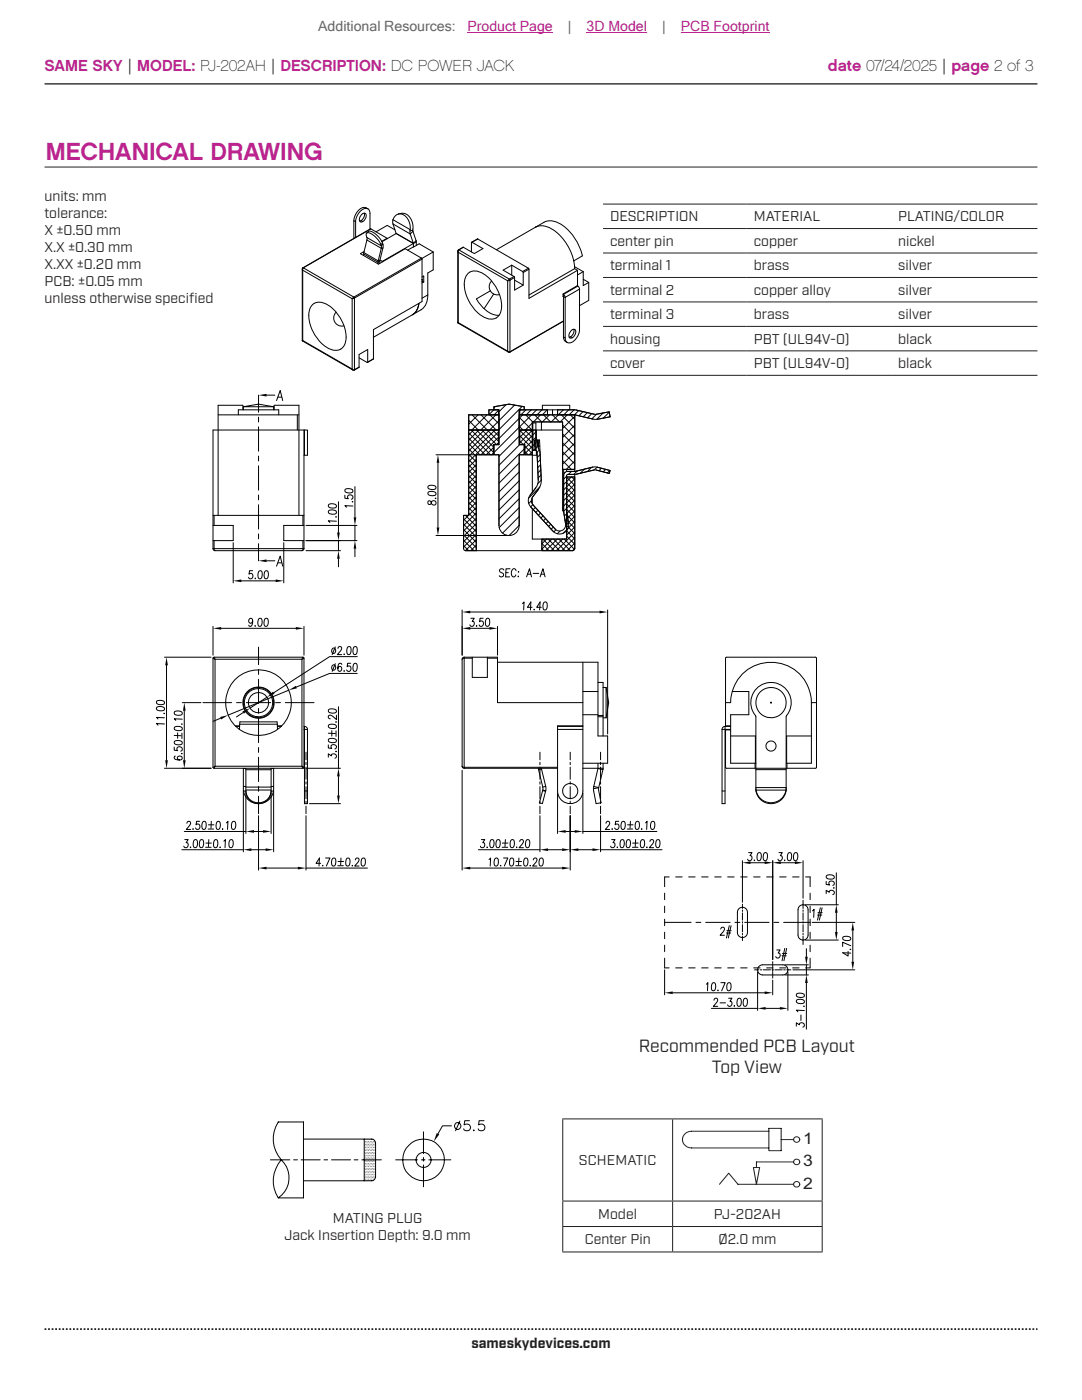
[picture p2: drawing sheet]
<svg xmlns="http://www.w3.org/2000/svg" width="216mm" height="279mm" viewBox="0 0 216 279" stroke-linecap="round" stroke-linejoin="round" font-family="sans-serif">
<path d="M8.9 16.7h198.1" fill="none" stroke="#231f20" stroke-width=".26"/>
<path d="M8.9 265.3h198.1" fill="none" stroke="#231f20" stroke-width=".35" stroke-dasharray=".4 .4 .4 .4 .4 .4" stroke-dashoffset=".7" stroke-linecap="butt"/>
<g fill="none" stroke="#000" stroke-width=".2">
<path d="M60.3 53.7v14.2M60.3 53.7l.1 .2M60.4 53.9l9.9 5.7M60.4 53.9v14.1M60.4 53.5h.1M60.4 53.5l-.1 .2M60.5 53.5l-.1 .4M60.5 53.5l10.1 5.8M60.5 53.5h.1M70.3 59.6v14.1M70.6 44.1l.4 .2M70.6 59.3l.1 .2"/>
<path d="M70.6 44.1v3.5M70.6 59.3l-.3 .3M70.7 59.5v14.3M70.7 59.5l-.4 .1M71 44.3v3.1M72.1 44l.3 .2M72.1 44l-.3 .1M72.1 42.9l.3-.3h.4a1.08 1.08 0 0 1 .1 1.1 1.08 1.08 0 0 1-1 .5 1.11 1.11 0 0 1 .2-1.3zM72.6 50.7v.3M72.6 50.7l2.8 1.6M72.6 50.4l2.9 1.7M72.6 50.4v.3"/>
<path d="M72.7 50.2l-.8 .4 3.6 2.1 5.3-3.1 3.3 1.9M72.7 42.5v.2a1.46 1.46 0 0 1-.6 1.3M73.2 46.5l.2-.1a3.7 3.7 0 0 1 2.6 2.4M73.2 46.5l-.1 .3 .1 .6M73.2 46.5l.3-.3a2.97 2.97 0 0 1 2.6 1.9l.2 .4M73.2 47.9l2.9 1.7 .3-.1M73.2 47.9l-.6 2.5M73.2 47.4l2.9 1.7M73.2 47.4v.5M73.4 41.7a1.87 1.87 0 0 0-2.2 1.4l-.2 1.2M73.4 41.7a1.23 1.23 0 0 0-1.8 .2 3.3 3.3 0 0 0-1 2.2M73.4 41.7l.3 .3 .1 .5v3.2"/>
<path d="M74 45.7l-13.5 7.8M74 45.7l3.2 1.9M74 45.7l-13.6 7.8M75.4 52.3v.4M75.5 52.1l-.1 .2M75.8 52.1l-.4 .2M75.8 52.1v.5M75.8 52l-.3 .1M75.8 52v.1M75.8 51.9l.5 .3M76 48.8l.1 .3M76.1 49.1v.3l-.6 2.7"/>
<path d="M76.3 52.2v.1M76.3 48.5l.1 .2M76.3 48.5l-.3 .3M76.4 48.7l-.3 .4M76.4 49.5l-.6 2.5M76.4 48.7v.8M77.2 47.6l-1 .6M77.2 47.6v.1M78.4 44.7l.6 1.9M78.4 43.8v.9M78.4 43.8l3.4 2M78.4 44.7l3.5 2"/>
<path d="M78.8 45.9l-1.5-.9-2.3 1.3M79 46.6l3.5 2-.6-1.9M79 46.6l-2.8 1.6M79 46.6h.1M79 46.6l3.5 2M79.5 42.7a2 2 0 0 1 2.8 1.7l.1 1.5M79.5 42.7a1.66 1.66 0 0 0-1.1 1.1M79.5 42.7a2.49 2.49 0 0 1 2.3 3.1M81.8 46.1l.1 .6M81.8 45.8v.3M82.4 45.9v.3M82.4 45.9l-.6 .2"/>
<path d="M82.4 46.2l.6 1.8M82.4 46.2l-.5 .5M82.5 49.3l1.1-.6 2.8 1.6M82.5 49.3l-1.2 .6M82.5 48.6v.7M83 48l.1 .3M83 48l-.5 .6M83.1 48.3l-6.8 3.9M83.1 48.3v.7M84.1 51.5l-13.5 7.8M84.1 51.5l.1 .2M84.2 55.3l.4-.2v1.2"/>
<path d="M84.2 55.7l.1 .1M84.2 51.7l-13.5 7.8M84.2 51.7v8.5l-9.7 5.6v5.8M84.3 55.8l-.1 .4M84.3 56.1l.3 .2M84.3 55.8h-.1M84.6 56.3l-.4 .2M85.4 58.9a3.3 3.3 0 0 1-1.4 2.9l-9.5 5.5M85.4 58.9l-1.2 .6M86.4 50.3v3.6l-1 .6v4.4M86.4 50.3l-2.2 1.3M91.3 50.1v14.2"/>
<path d="M91.3 50.1l.1 .2M91.4 50.3l9.9 5.7M91.4 50.3v14.1M91.5 49.9h.1M91.5 49.9l-.2 .2M91.6 49.9l10 5.8M91.6 49.9l-.2 .4M92.5 49.4l-.9 .5M92.5 49.4l-1 .5M93.3 54.6a2.17 2.17 0 0 1 3-.1 7.4 7.4 0 0 1 3.6 7.8l-.4 .7a2.15 2.15 0 0 1-3 .3 7.8 7.8 0 0 1-3.8-7.5zM94.1 48.4h.1M94.1 48.4v1.9"/>
<path d="M94.2 48.4l2.2 1.2-1.8 1-2.1-1.2M95.3 47.7l10.1 5.8M95.3 47.7l-1.1 .7M95.3 47.7l-1.2 .7M97.8 58l-2.7 1.6a5.7 5.7 0 0 0 4.5 3.3M98.1 56.1a1.62 1.62 0 0 0-.3 1.9 1.62 1.62 0 0 0 1.9 .8M98.5 58.7l-1.9 2.9M99.1 49.8l9.4-5.4a4 4 0 0 1 4.5 1.2 10.8 10.8 0 0 1 3.2 5.5l-1.7 .9M101.3 56v14.1M101.6 55.7l.2 .2M101.6 55.7l-.3 .3M101.8 55.9v14.3"/>
<path d="M101.8 55.9l-.5 .1M102.1 52.9l-1.7 1 2.2 1.3M102.1 52.9v2M102.1 52.9l2.2 1.3M102.6 55.2l-1 .5M102.6 55.2l.1 .2M102.7 55.4l-.9 .5M102.7 55.9l1.7 1M104.3 54.2l.1 .2M104.4 54.4v2.5l-1.7 1v-2.5M105.4 53.5l.2 .2M105.4 53.5l-1.1 .7"/>
<path d="M105.5 53.7v5.8l9.7-5.5M105.6 53.7l-1.2 .7M107 45.2l-.2 .2a4.3 4.3 0 0 1 4.5 1.2 10.2 10.2 0 0 1 3.4 7M112.4 59.1l.4 .3M112.4 58.7v.1M112.4 58.8l.4 .6M112.4 58.8v8.4M112.8 59.4v8M114.6 53.2l1.8 1M114.7 53.6l.5 .4M114.7 53.6l-9.2 5.3M115.2 57l.1 .1"/>
<path d="M115.2 54v3l-2.8 1.7v.5M115.3 57.1l.3 .6M115.3 57.1l-2.9 1.7M115.6 57.7v8.1a2.96 2.96 0 0 1-1.9 2.6h-.5M115.6 57.7l-2.8 1.7M116.4 54.2v2.8l1.1-.6M116.4 55.7l1.1 .7M116.4 54.2l-1.2 .7M117.5 56.4v3.5l-1.9 1.1M51.6 78.9v3.4M53.2 78.9h1.6M55.2 79.9l.7-2 .5 2"/>
<path d="M55.5 79.3h.7M60.3 67.9l.1 .2M60.3 67.9l.1 .1M60.4 68.1l10 5.7M60.4 68l9.9 5.7M60.4 68v.1M62.4 60.8a2.16 2.16 0 0 1 2.8-.1 7.5 7.5 0 0 1 3.7 7.8l-.4 .8a2.17 2.17 0 0 1-3 .2 7.5 7.5 0 0 1-3.7-7.8zM67.1 62.3a1.63 1.63 0 0 0-.3 2 1.63 1.63 0 0 0 1.8 .7M70.3 73.7l.4 .1M70.3 73.7l.1 .1M70.4 73.8l.3 .1M70.7 73.8v.1"/>
<path d="M71.6 71.4l1.7 .9M71.6 73.3l-.9 .6M71.6 73.3l-.9 .5M73.4 72.3v-2.5l-1.8 .9v2.6M73.4 72.3h-.1M74.5 71.6l-1.2 .7M74.5 71.6l-1.1 .7M83.6 60.5a2.95 2.95 0 0 1-1.3 2.3h.1a3 3 0 0 0 1.2-2.3zM91.3 64.3l.1 .2M91.3 64.3l.1 .1M91.4 64.5l10 5.8M91.4 64.4l9.9 5.7"/>
<path d="M91.4 64.4v.1M101.3 70.1l.5 .1M101.3 70.1l.1 .2M101.4 70.3h.3M101.8 70.2l-.1 .1M112.4 64.1l-10.6 6.1M112.4 64.1l-10.7 6.2M112.4 67.2l.2 .8 .6 .4M112.4 67.2l.4 .2M112.8 67.4l.1 .6 .3 .4M113.9 67.2l.3 .2M113.9 67.2l-.3 .1"/>
<path d="M114.1 65.9a.47 .47 0 0 1 .6-.1 .47 .47 0 0 1 .2 .6 .94 .94 0 0 1-1.3 1l-.1-.3a1.42 1.42 0 0 1 .6-1.2zM114.5 65.7a1.42 1.42 0 0 1-.6 1.5M43.5 82.8h16.2M47.6 82.8v-1h8v1M48.5 81.8v-.9h-5v22M48.6 81.2l2.9-.5 3.1 .5zM48.6 81.2v.6M51.6 83.2v1M51.6 85.2v4.8M51.6 91v1M51.6 93v4.8M51.6 98.8v1"/>
<path d="M54.6 81.2v.6M54.7 81.8v-.9h5v22M59.3 82.8v3M60.7 90.9h.7v-5.1h-18.9v23.7M60.7 85.8v23.7M60.8 85.8v5.1M68.8 98.8v.6l.7 .1a.48 .48 0 0 1 .1-.7 .48 .48 0 0 1 .7 .2 .48 .48 0 0 1-.2 .6M68.9 97.7l.6-.2a.74 .74 0 0 1 .9 .5 1.03 1.03 0 0 1-1.6 0zM70.8 97.1v6.1M85.5 100a.45 .45 0 0 0 .1 .7l.3-.1 .2-.5a.46 .46 0 0 1 .9 0 .46 .46 0 0 1-.6 .7l-.3-.2-.2-.6zM85.5 98.2l.6-.1a.74 .74 0 0 1 .9 .5 1.05 1.05 0 0 1-1.6-.1zM85.5 97l.6-.2a.74 .74 0 0 1 .9 .6 1.07 1.07 0 0 1-1.6-.1z"/>
<path d="M86.8 99.5h.2zM87 90.8h7.6M87.4 92.4v12.9M93.5 87.5l3.3 3.3M93.5 99.2l1.5 1.5M93.5 98.1l1.5 1.5M93.5 97.1l1.5 1.5M93.5 96l1.5 1.5M93.5 94.9l1.5 1.5M93.5 93.9l1.5 1.5M93.5 92.8l1.5 1.5M93.5 91.7l1.5 1.5"/>
<path d="M93.5 90.7l1.5 1.5M93.5 89.6l1.5 1.5M93.5 85.8h6.1M93.5 83.9l1.9 1.9M93.5 88.5l2.2 2.3M93.5 85.7l.2 .1M93.5 82.8h6.1v3h-6.1zM93.5 86.4l4.4 4.4M93.6 82.8l-.1 .1M94 85.8l4.5 4.5M94.2 82.8l5.3 5.3M94.5 85.8l-1 1"/>
<path d="M95 91.7l-1.5 1.5M95 92.8l-1.5 1.5M95 93.8l-1.5 1.5M95 94.9l-1.5 1.5M95 98.1l-1.5 1.5M95 99.2l-1.5 1.5M95 96l-1.5 1.5M95 97l-1.5 1.5M95.1 85.8l3.4 3.4M95.4 82.8l-1.9 1.9M95.6 85.8l-2.1 2.1M96 82.8l3 3"/>
<path d="M96.2 85.8l2.9 2.9 .4-.4M96.6 85.8l-3.1 3.1M97.2 82.8l-3.1 3M97.6 81.8h1.9v1h-1.9zM97.6 82.8v-1h2v6.9h-1.1v2.1M97.8 82.8l1.8 1.8M98.3 85.8l1.2 1.2M98.5 89.3l-1.5 1.5M98.5 90.4l-.4 .4M98.5 81.8l-.9 1M98.6 90.5l.2 .3h.8v14.1M98.6 81.8v-.6l2.9-.5 3.1 .5v.6"/>
<path d="M98.6 88.7v1.8M98.6 90.5v-1.8h1v-6.9h-1v-.6l2.9-.5 3.1 .5v.6h-1v6.9h1v1.8M98.8 85.8l-5.3 5.3M98.8 81.1l-.2 .3M98.9 82.8l-3 3M99.4 85.8l.1 .1M99.5 81.8v1M99.5 87.3l-3.5 3.5M99.5 86.2l-6 5.9M99.5 81.9l-.9 .9M99.5 82.8h.1M99.6 82.8h-6.1v20.1h-1v6.6"/>
<path d="M101 80.8l-1.4 1.4M102.7 80.9l-9.2 9.1M103.6 82.8h11.1v10.9h-2.4v-9.5h-6.1v1.6h-2.6zM103.6 85.8h8.7M103.6 83.3l2.5 2.5M103.6 82.8h11.1l3.6 .8M103.6 85.1l.8 .7M103.6 96l-4 4M103.6 87.1l-4 4M103.6 92.4l-4 4M103.6 94.2l-4 4M103.6 97.7l-4 4.1"/>
<path d="M103.6 99.5l-4 4.1M103.7 85.8v2.9l-4.1 4.2M103.7 81.8v1M103.7 85.8h2.5v5h-1.5v-2.1h-1zM103.7 86.9l2.5 2.6M103.7 85.9l2.5 2.5M103.7 81.8h5.5v1h-5.5zM103.9 81.8l-.2 .2M104.1 85.8l-.4 .4M104.2 81.1l-4.7 4.7v2.9M104.3 82.8l-4.7 4.7M104.6 88.7v1.8"/>
<path d="M104.6 90.5l-.2 .3h-.8v14.1M104.6 89.6l-5 5M104.7 89l1.5 1.5M104.7 85.8l1.5 1.5M104.7 90.1l.7 .7M104.9 82.8l1.4 1.4M104.9 81.8l-1 1M105.2 85.8l-1.5 1.5M105.8 85.8l.4 .5M106 81.8l-1 1M106 100l-.5 .5M106.2 90.1l-.6 .7"/>
<path d="M106.2 85.9l-2.5 2.5M106.2 98.3v-14.1h6.1v17.7h.2M106.2 99.3v1.3M106.2 90.8h-2.6v14.1M106.2 86.9l-1.8 1.8-.7-.7M106.2 88l-1.5 1.5M106.2 89.1l-1.5 1.5M106.2 84.4l-1.4 1.4M106.3 85.8h.6v4.1h-.6zM106.3 84.4h.6v5.5h-.6zM106.7 82.8l1.4 1.4M106.7 89.1v-1.3h1l.3 8-.1 .8a6 6 0 0 1-1.6 2.6l-.3 .5 .2 .8 4.6 5.1a1.21 1.21 0 0 0 1.4 .2 1.21 1.21 0 0 0 .7-1.2l-.4-2.4"/>
<path d="M106.7 89.1l.3 .9M106.9 86.2l-.6 .6M106.9 87.3l-.6 .6M107 90v.9h-.8M107 85.8v2M107 90l.2 .3 .2 5.9a4.8 4.8 0 0 1-1.6 2.6l-.2 .3a1.81 1.81 0 0 0 .3 2.1l4.4 4.8a1.82 1.82 0 0 0 2.1 .4 1.82 1.82 0 0 0 1.1-1.9M107.1 81.8l-8.5 8.5M107.3 88l-1 1M107.3 87.8v1.3M107.3 89.1l.2 .5M107.3 89.1v-1.3h-.6v1.3M107.4 87.8l.1 1.8"/>
<path d="M107.5 89.6l.3 .7M107.6 89.8l-.4 .5M107.7 89h-.4l-.8 .9M107.7 97.2l-2.2 2.2M107.8 90.7l-.6 .6M107.8 91.7l-.5 .6M107.9 82.8l-1.5 1.4M107.9 92.8l-.6 .5M107.9 93.8l-.6 .6M108 94.8l-.6 .6M108 95.8l-.7 .7M108 84.2v1.6"/>
<path d="M108.1 81.8l-1 1M108.2 81.8v-.9h5.5v.9M108.5 82.8l1.4 1.4M109.2 81.8l-1 1M109.2 81.8v1M109.6 82.8l-1.4 1.4M110.3 81.8l-.1 1 1.4 1.4M111.3 81.8v1M111.4 81.8l-.1 .1M112 82.8l2.7 2.7M112.3 91.9l1.7 1.8M112.3 93.7h2.4"/>
<path d="M112.3 90.2l2.4 2.4M112.3 88.4l2.4 2.4M112.3 86.6l2.4 2.4M112.3 84.8l2.4 2.4M112.4 81.8l-2.4 2.4M112.5 93.7v8.2M112.8 94.2l-.2 .2M113.1 95.2h1.6M113.1 95l-.6 .6M113.1 99.5l1.6 1.6M113.1 98.5l1.6 1.6M113.1 97.4l1.6 1.6"/>
<path d="M113.1 96.3l1.6 1.6M113.1 95.2l1.6 1.7M113.1 94.9v12.7h-6.9v-6.1M113.1 93.7v.4M113.1 94.9v7.1l.4 2.5M113.2 82.8l-1.4 1.4M113.5 81.8l-1 1M113.8 82.8l.9 .9M114 95.2l-1.5 1.5M114 94.1l-.6 .6M114.1 95.2l.6 .6M114.6 81.8l-1 1"/>
<path d="M114.7 84.9l-2.4 2.4M114.7 90.2l-2.4 2.4M114.7 83.1l-2.4 2.4M114.7 86.6l-2.4 2.5M114.7 88.4l-2.4 2.5M114.7 81.8h-11.1v6.9h1.1v2.1M114.7 92l-1.7 1.7M114.7 94.1h-1.6l-.4 .2-.2 .6M114.7 94.7h-1.4l-.2 .2M114.7 82.8v11.3M114.7 94.7v14.8M114.7 81.8l4.3 .9"/>
<path d="M114.7 95.6l-2.2 2.2M114.7 96.6l-2.2 2.2M114.7 97.7l-2.2 2.2M114.7 98.8l-2.2 2.2M114.7 99.8l-2.2 2.2M114.7 81.8h-3.4v1h3.4M114.7 82.8l3.6 .8M115.2 94l-.7 .7M115.5 81.9l-.9 .9M116.3 82.1l-.8 .9M116.6 93.6l-.8 .9M117.2 82.3l-.8 .9"/>
<path d="M118 93.3l-.8 .8M118.1 82.6l-.9 .8M118.3 83.6l.9 .1M119 82.7l-.9 .9M119 93.8h-.6l-3.7 .9M119 93.8l2.6 .7 .1-.6M119 82.7l2.6-.5 .1 1M119 82.7l2.6-.5 .1 1-2.5 .5M119.2 93.2l-.6 .6M119.2 93.2h-.9l-3.6 .9M119.2 93.2l2.5 .7M119.2 93.2l2.5 .7-.1 .6-2.6-.7"/>
<path d="M120 93.4l-.5 .5M120.3 82.4l-1.2 1.3M120.9 93.7l-.5 .5M121.6 82.3l-1.2 1.1M121.7 93.9l-.5 .5M121.7 83.1v.1M121.7 83.2l-2.5 .5M42.5 109.5l.1 .3 .3 .1M42.5 109.5h18.2M42.5 104.9h4v3h-4M42.5 102.9h18.2M42.7 107.9v1.7l.2 .3"/>
<path d="M42.7 102.9v2M42.9 109.9h17.3M46.5 108.3v8M48.2 115.9h6.8M50.4 113.9h-.6l-.1 .7a.48 .48 0 0 1 .7 .1 .48 .48 0 0 1-.1 .7 .48 .48 0 0 1-.7-.2M50.9 115.4v.1zM51.6 100.7v4.9M51.6 106.6v.9M51.6 108.5v3.4M51.7 114l.3-.1a1.07 1.07 0 0 1-.1 1.6h-.1a1.17 1.17 0 0 1-.1-1.5zM52.9 114l.3-.1a1.05 1.05 0 0 1-.1 1.6h-.1a1.17 1.17 0 0 1-.1-1.5zM53.2 111.9h1.6"/>
<path d="M55.2 113l.7-2 .5 2M55.5 112.3h.7M56.6 108.3v8M60.4 107.9v1.7l-.2 .3M60.4 102.9v2M60.7 104.9h-4.1v3h4.1M60.7 109.5l-.2 .3-.3 .1M61.1 109.9h6.8M61.1 107.9h10.1M61.1 104.9h10.1M65.6 101.9l.6-.1a.74 .74 0 0 1 .9 .5 1.07 1.07 0 0 1-1.6-.1zM65.6 100.7l.6-.2a.74 .74 0 0 1 .9 .6 1.08 1.08 0 0 1-1.6-.1z"/>
<path d="M67 103.1l.1 .1zM67.1 104l-1.6-.1 .3 .4M67.5 100.1v6.2M67.5 107.9v2M67.5 111.5v1.6M70.3 100.1h.1zM70.4 101l-1.6-.1 .3 .3M70.8 104.9v3M70.8 109.5v1.6M87 106.9h14.2M92.5 107.8l2.1 2.1M92.5 109.5l.1 .3 .3 .1"/>
<path d="M92.5 106.8l2.5 2.5M92.5 105.7l2.5 2.5M92.5 104.6l2.5 2.5M92.5 103.6l2.5 2.5M92.5 108.9l1 1M92.9 102.9l2.1 2.1M92.9 109.9h21.4M93.5 102.9l-1 .9M93.5 102.4l1.5 1.5M93.5 101.3l1.5 1.6M93.5 100.3l1.5 1.5M95 107.7l-2.1 2.2"/>
<path d="M95 102.4l-2.5 2.5M95 103.5l-2.5 2.5M95 104.5l-2.5 2.5M95 105.6l-2.5 2.5M95 106.7l-2.5 2.5M95 108.8l-1.1 1.1M95 109.9h.1M95 100.2l-1.5 1.6M95 101.3l-1.5 1.5M99.6 104.9a2.02 2.02 0 0 0 2 2 2.02 2.02 0 0 0 2-2M99.6 104.9v-14.1h-4.6v19.1v-19.1h3.5v-2.1h1v-2.9h-6v17.1h-1v6.6M100.5 113.8a.46 .46 0 0 0-.5-.3 .46 .46 0 0 0-.3 .4l.1 .2 .6 .3a.45 .45 0 0 1-.1 .7 .45 .45 0 0 1-.7-.2"/>
<path d="M100.9 114.3h.5M101.8 113.5h-.8l-.1 1.6h.8M103 113.9a.43 .43 0 0 0-.4-.4 .43 .43 0 0 0-.5 .4l-.1 .6a.47 .47 0 0 0 .4 .6 .47 .47 0 0 0 .5-.4M103.4 114.1h.1zM103.4 115v.1zM103.6 104.9l-2 2M103.6 103.1l-3.3 3.3M103.6 101.3l-4 4M105.1 115.1l.6-1.6 .4 1.6M105.3 114.6h.6M106.3 100.7l-.4 .5M106.4 114.4h1.1"/>
<path d="M106.8 101.3l-.4 .4M107.3 101.8l-.4 .5M107.8 115.1l.5-1.6 .5 1.6M107.9 102.4l-.5 .4M108 114.6h.6M108.1 109.5l.4 .4M108.1 107.6v2.3M108.3 107.6l2.3 2.3M108.4 103l-.5 .4M108.9 103.5l-.5 .4M109.1 107.6l-1 .9 1.5 1.4M109.4 104.1l-.4 .4"/>
<path d="M109.4 107.6l2.3 2.3M109.9 104.6l-.4 .5M110.1 107.6l-2 2M110.4 105.2l-.4 .4M110.4 107.6l2.4 2.3M110.9 105.7l-.4 .5M111.2 107.6l-2.3 2.3M111.5 107.6l2.3 2.3M111.8 106l-.6 .5M112.3 107.6l-2.3 2.3M112.5 101.9v.3M112.6 107.6l2.1 2.1"/>
<path d="M113.1 107l1.6 1.6M113.1 105.9l1.6 1.7M113.1 104.9l1.6 1.6M113.1 103.8l1.6 1.6M113.1 102.7l1.6 1.6M113.1 101.7l1.6 1.6M113.1 100.6l1.6 1.6M113.1 101.9l.4 2.6M113.1 102.5l-.5 .5M113.3 105.5l-.9 .9M113.4 104.3l-.5 .6M114.7 108.4l-1.5 1.5"/>
<path d="M114.7 109.5l-.5 .4M114.7 106.3l-3.7 3.6M114.7 107.3l-2.6 2.6M114.7 100.9l-1.6 1.6M114.7 102l-2 1.9M114.7 103l-1.6 1.7M114.7 104.1l-1.6 1.6M114.7 105.2l-1.6 1.6M114.7 109.5l-.1 .3-.3 .1M114.7 109.5v-14.3h-1.6v12.4h-5v2.3h6.2M31.3 139.9l.6-.1a.71 .71 0 0 1 .9 .5 1.06 1.06 0 0 1-1.6-.1zM32.8 131.2h9.3"/>
<path d="M33.2 132.8v18.9M42.5 125v5.8M42.5 131.4v21.7M42.7 131.2h17.7M42.7 131.2l-.2 .2M42.7 131.2l.2 .4-.4-.2M44.1 125.4h14.9M50.4 123.9l-.2 .4a.43 .43 0 0 1-.6-.5 .43 .43 0 0 1 .8-.2v.3a.84 .84 0 0 1-.5 1.1l-.3-.2M50.9 124.8v.2zM51.6 129.2v3.4M51.6 133.6v1M51.6 135.6v4.8"/>
<path d="M51.7 123.5l.3-.1a1.05 1.05 0 0 1-.1 1.6h-.1a1.17 1.17 0 0 1-.1-1.5zM52.9 123.5l.3-.1a1.05 1.05 0 0 1-.1 1.6h-.1a1.2 1.2 0 0 1-.1-1.5zM53.3 139.1l-3.4 2.2M57.6 137.7l-12.1 5M60.2 131.6h-17.3v21.3M60.2 131.6v21.3M60.4 131.2l.3 .2M60.4 131.2l-.2 .4M60.7 125v5.8M60.7 131.4v21.7M60.7 131.4l-.5 .2M66.4 129.4a.52 .52 0 0 1 .6 .4 .52 .52 0 0 1-.4 .6 .55 .55 0 0 1-.4-.4 .55 .55 0 0 1 .2-.6z"/>
<path d="M66.4 132.8a.33 .33 0 0 1 .5 .1l.1 .4a.45 .45 0 0 1-.5 .4 .6 .6 0 0 1-.1-.9zM66.9 129.1l-.6 1.5M66.9 132.5l-.6 1.5M67.4 129.4l.3-.4 .4 .1 .1 .2-.2 .6-.7 .7h.9M68.2 132.6l-.4-.2a.96 .96 0 0 0 0 1.6 .47 .47 0 0 0 .4-.6 .47 .47 0 0 0-.6-.3l-.2 .3M68.6 130.6h.1zM68.7 133.8v.2zM69.4 129.1l.3-.1a1.05 1.05 0 0 1-.1 1.6h-.1a1.17 1.17 0 0 1-.1-1.5zM70 132.4h-.6l-.1 .7 .4-.2a.59 .59 0 0 1 .3 .6 .59 .59 0 0 1-.4 .5l-.4-.3M70.6 129.1l.4-.1a.89 .89 0 0 1 .2 1.3l-.1 .3h-.3a1.17 1.17 0 0 1-.2-1.5zM70.6 132.5l.4-.1a1.05 1.05 0 0 1-.1 1.6h-.1a1.17 1.17 0 0 1-.2-1.5zM71.3 131h-5.5l-11.2 7.3"/>
<path d="M71.3 134.4h-5.5l-6.7 2.7M92.2 121.7v9.1M92.2 131.6v21.3M92.6 131.2l-.3 .1-.1 .3M92.6 131.2h6.7v9h17M92.6 131.2v22.1M93.8 125.4h3.9M93.8 122.1h25.8M93.9 123.4h.7l-.4 .6a.47 .47 0 0 1 .4 .7 .47 .47 0 0 1-.8 0M94.2 131.4h-1.6l-.4 .2M95 124.9h.2zM96.4 123.4h-.6l-.1 .7a.48 .48 0 0 1 .7 .1 .48 .48 0 0 1-.1 .6 .48 .48 0 0 1-.7-.1"/>
<path d="M97.1 123.5l.3-.1a1.08 1.08 0 0 1-.1 1.6h-.1a1.15 1.15 0 0 1-.1-1.5zM97.2 131.2v4h-3v-4M97.2 131.4h2.1M99.3 125v5.8M99.3 132.2h20v14.7h1.9v5.4h-4.9M104.2 120.4l.4-.3-.1 1.6M106.2 121.2h-1l.7-1.1-.1 1.6M106.6 121.6v.1zM108 121.2h-.9l.7-1.1-.1 1.6M108.6 120.2l.3-.1a1.06 1.06 0 0 1-.1 1.6h-.1a1.19 1.19 0 0 1-.1-1.5zM116.3 132.2v25.7a2.53 2.53 0 0 1-2.5 2.5 2.53 2.53 0 0 1-2.5-2.5v-13h5M116.3 138h3"/>
<path d="M119.3 136.2h1v10.7M120.3 137.2h.6M120.9 137.2v6.1M120.9 137.2l.5 3.1-.5 3M121.2 121.7v24.8M146.1 138h3.3v4.6h-3.6v9.7h5M31.3 141.1l.6-.1a.74 .74 0 0 1 .9 .5 1.06 1.06 0 0 1-1.6 0zM32.7 142.4h.1zM32.8 144.5l-1.6-.1 .3 .3M32.8 143.3l-1.6-.1 .3 .3M32.8 153.3h9.3M34.8 149.1v.6l.6 .1a.48 .48 0 0 1 .1-.7 .48 .48 0 0 1 .7 .1 .48 .48 0 0 1-.1 .7"/>
<path d="M34.8 146.8h1.3M34.8 147.9l.6-.1a.71 .71 0 0 1 1 .5 1.06 1.06 0 0 1-1.6-.1zM34.8 145.1l.6-.1a.74 .74 0 0 1 1 .5 .91 .91 0 0 1-1.3 .2l-.3-.1zM34.8 142l.6-.1a.74 .74 0 0 1 1 .5 1.06 1.06 0 0 1-1.6-.1zM35 150.9a.33 .33 0 0 0-.2 .5l.6 .3 .9-.2a.46 .46 0 0 0-.4-.6 .46 .46 0 0 0-.5 .6l.4 .2M35.4 146.2v1.2M36.2 150.4h.2zM36.2 144.5h.2zM36.3 146.3v1.1M36.4 143.5l-1.6-.1 .3 .4M36.4 140.2h3.7M36.8 141.8v9.9"/>
<path d="M40.5 140.2h5.7M42.5 153.1l.2 .2M42.7 153.3h17.7M42.9 152.9h17.3M42.9 152.9l-.2 .4M42.9 152.9l-.4 .2M44 143.3l-1.5 .7M47 144.9h.8M47.1 145h.7M47.2 140.2h1M47.8 144.5v1.1M47.8 144.5l.1-.4h7.4v.4"/>
<path d="M47.8 144.5h7.5M48.5 142.2l-1.3 .9M48.6 153.3v4.6M48.6 157.8v12.2M48.6 157h.5M48.6 153.4h.5M48.6 157.9h.5M48.6 157.9a3 3 0 0 0 3 2.5 3 3 0 0 0 3-2.5M49.1 157.9a2.53 2.53 0 0 0 2.5 2.3 2.53 2.53 0 0 0 2.5-2.3M49.1 157.7h5M49.1 157.1h5M49.1 153.6h5"/>
<path d="M49.1 153.3v4.6M49.1 157.9a2.52 2.52 0 0 0 2.5 2.5 2.52 2.52 0 0 0 2.5-2.5M49.1 158.3v8M49.2 140.2h4.8M51.6 141.4v1M51.6 143.3v4.9M51.6 149.2v1M51.6 151.1v4.9M51.6 157v.9M51.6 158.9v3.5M54.1 153.3v4.6M54.1 158.3v8"/>
<path d="M54.1 157.9h.5M54.1 157h.5M54.1 153.4h.5M54.6 153.3v4.6M54.6 157.8v12.2M55 140.2h1M55.3 144.5l.1 1.1M55.3 144.9h.9M55.3 145h.8M56.1 144.9h.1M56.9 140.2h5.8M60.2 152.9l.5 .2"/>
<path d="M60.2 152.9l.2 .4M60.7 145h.1M60.7 145.6h.7M60.7 153.1l-.3 .2M60.8 145v15.4h.6v-14.8M60.8 157.9h.6M60.8 145l.4 .2 .2 .4M61.1 153.3h6.8M61.1 150.1v1.5M61.1 152.1v.5M61.1 153.1v2.4M61.1 156v.5"/>
<path d="M61.1 157v2.4M61.1 159.9v.5M65.5 151.1v-.7l.6 .4a.48 .48 0 0 1 .8-.3 .48 .48 0 0 1-.1 .8M65.5 148.7v.6l.7 .1-.2-.5a.59 .59 0 0 1 .7-.3 .59 .59 0 0 1 .4 .5l-.3 .4M65.5 146.3l1.4 .1M65.6 147.5l.6-.1a.74 .74 0 0 1 .9 .5 1.05 1.05 0 0 1-1.6-.1zM65.6 144.7l.6-.2a.74 .74 0 0 1 .9 .6 1.08 1.08 0 0 1-1.6-.1zM65.6 141.6l.6-.1a.74 .74 0 0 1 .9 .5 1.05 1.05 0 0 1-1.6-.1zM66.2 145.8v1.1M67 150h.1zM67 144.1h.1zM67.1 145.9v1.1"/>
<path d="M67.1 142.7v.9l-.7-.7-.6-.2-.3 .2v.3l.4 .3M67.5 141.1v12.2M67.5 154.9v3.9M92.2 152.9l.4 .2h18.7M92.2 152.9l.1 .3 .3 .1M92.2 153.7v19.9M92.6 153.3h18.7M107.4 153.3l.1 .3M107.5 153.6l.8 3.5M107.7 150.1v1.5M107.7 152.1v.5M107.7 153.1v2.4"/>
<path d="M107.7 156v.5M107.7 157v2.4M107.7 159.9v.5M108 153.3v.2M108 153.5l.9 3.4M108 153.5l-.5 .1M108.3 157.8l.6 .1M108.3 157.1v.6M108.3 157.7l-.7 2.5 .6 .2 .7-2.6M108.3 157.7l.6 .1M108.9 156.9v.9M108.9 156.9l-.6 .2"/>
<path d="M111.3 158.3v8M111.3 145.6h5M111.3 145h5M113.8 150.1v1.5M113.8 152.1v.5M113.8 153.1v2.4M113.8 156v.5M113.8 157v2.4M113.8 159.9v.5M116.3 153.3h4M116.3 158.3v8M116.3 142.6h3"/>
<path d="M118.5 157l1 .2M118.5 157v.9l.4 2.5 1-.2-.4-3M119.3 153.4l1 .2M119.3 143h1M119.3 142.8h1M119.3 152.3v1.1M119.3 153.4l-.8 3.6M119.4 157.2l-1 .2M119.8 150.1v1.5M119.8 152.1v.5M119.8 153.1v2.4M119.8 156v.5"/>
<path d="M119.8 157v2.4M119.8 159.9v.5M120.3 153.6l-.8 3.6M120.3 143.3h.6M120.3 152.3v1M120.3 153.3v.3M144.1 145.6h1.7M144.1 157.9h.6M144.7 145h1.1M144.7 145l-.4 .1-.2 .5M144.7 145v15.4h-.6v-14.8M144.8 140.2h1a8.1 8.1 0 0 1 8-8 8.1 8.1 0 0 1 8.1 8"/>
<path d="M144.8 145v-13.6l.1-.2 18 .1v21.8l-.1 .2h-17.9l-.1-.2v-7.5M144.8 144.9h1M144.8 145.7h1M145.8 146.9h4.9v5.4M150.7 152.3v1M150.8 153.6h6.1M150.8 157.2h6.1M150.9 157.7a3 3 0 0 0 2.9 2.5 3 3 0 0 0 3-2.5M150.9 157.7h5.9M153.8 140.2h.1v.1h-.1zM156.9 157.4v-14.4a4.1 4.1 0 0 0-2.3-6.7 4.1 4.1 0 0 0-4.4 5.7l.6 1 .1 14.7M156.9 157.4a3 3 0 0 1-3.1 3 3 3 0 0 1-3-3"/>
<path d="M156.9 157.4l-.1 .3M157 152.3v1M161.9 140.2v12.1h-5M161.9 146.9h-4.9v5.4M161.9 140.2h1M36.3 169.6h12.3M36.8 165.9h12.3M36.9 167.6h.6l-.4 .6a.48 .48 0 0 1 .4 .7 .48 .48 0 0 1-.8 0M37.3 164.3l.3-.4h.2l.2 .3-.2 .6-.6 .7h.8M38 169v.2zM38.5 165.4v.1zM38.8 167.6h.3a1.08 1.08 0 0 1-.1 1.6h-.1a1.15 1.15 0 0 1-.1-1.6z"/>
<path d="M39.8 163.9h-.6l-.1 .7a.48 .48 0 0 1 .7 .1 .48 .48 0 0 1-.1 .7 .48 .48 0 0 1-.7-.2M40 167.6h.3a1.07 1.07 0 0 1-.1 1.6h-.1a1.17 1.17 0 0 1-.1-1.6zM40.5 164l.3-.1a1.08 1.08 0 0 1-.1 1.6h-.1a1.15 1.15 0 0 1-.1-1.5zM41 169.1h1.1M41.1 168.3h1.1M41.5 165.5h1.1M41.6 164.6h1.1M41.7 167.6l-.1 1.4M42.2 163.9l-.1 1.4M42.8 167.6h.3a1.05 1.05 0 0 1 0 1.6h-.2a1.2 1.2 0 0 1-.1-1.6zM43.3 164l.3-.1a1.05 1.05 0 0 1 0 1.6h-.2a1.2 1.2 0 0 1-.1-1.5zM43.9 169v.2z"/>
<path d="M44.4 165.4v.1zM44.7 167.9l.3-.3-.1 1.6M45.2 164.2l.3-.3-.1 1.6M45.9 167.6h.3a1.08 1.08 0 0 1-.1 1.6h-.1a1.2 1.2 0 0 1-.1-1.6zM46.4 164l.3-.1a1.05 1.05 0 0 1-.1 1.6h-.1a1.2 1.2 0 0 1-.1-1.5zM50.2 169.6h2.8M50.7 165.9h1.8M51.6 162.8v10.8M53.2 173.2h6.2M61.1 162.8v10.8M61.1 173.2h12.2M61.1 160.9v1.5"/>
<path d="M61.8 160.4h6.1M64 172.3h-.9l.6-1.1-.1 1.6M64.4 172.7v.1zM65 171.2h.8l-.7 1.6M66.4 171.3l.3-.1a1.05 1.05 0 0 1-.1 1.6h-.1a1.15 1.15 0 0 1-.1-1.5zM67.4 172.8h1.1M67.5 171.9h1.1M68 171.2v1.4M69.2 171.3l.3-.1a1.03 1.03 0 0 1-.1 1.6h-.1a1.17 1.17 0 0 1-.1-1.5zM70.3 172.7v.1zM70.9 171.6l.3-.4h.2l.2 .3-.2 .6-.6 .7h.8M72.3 171.3l.3-.1a1.06 1.06 0 0 1-.1 1.6h-.1a1.17 1.17 0 0 1-.1-1.5z"/>
<path d="M93.8 173.2h18.4M95.5 169.6h12.2M96.1 167.6h.6l-.4 .6a.48 .48 0 0 1 .4 .7 .48 .48 0 0 1-.8 0M97.2 169v.2zM97.6 171.5l.3-.3-.1 1.6M97.9 167.6h.4a1.07 1.07 0 0 1-.1 1.6h-.1a1.17 1.17 0 0 1-.2-1.6zM98.8 171.3l.3-.1a1.06 1.06 0 0 1-.1 1.6h-.1a1.13 1.13 0 0 1-.1-1.5zM99.2 167.6h.3a1.05 1.05 0 0 1-.1 1.6h-.1a1.17 1.17 0 0 1-.1-1.6zM99.9 172.7v.1zM100.2 169.1h1.1M100.2 168.3h1.2M100.5 171.2h.8l-.7 1.6"/>
<path d="M100.8 167.6v1.4M101.9 171.3l.3-.1a1.03 1.03 0 0 1-.1 1.6h-.1a1.15 1.15 0 0 1-.1-1.5zM102 167.6h.3a1.08 1.08 0 0 1-.1 1.6h-.1a1.2 1.2 0 0 1-.1-1.6zM102.9 172.8h1.1M103 171.9h1.1M103.1 169v.2zM103.5 171.2v1.4M103.7 167.9l.3-.3h.2l.3 .3-.3 .5-.6 .8h.8M104.7 171.3l.3-.1a1.03 1.03 0 0 1-.1 1.6h-.1a1.17 1.17 0 0 1-.1-1.5zM105.1 167.6h.3a1.07 1.07 0 0 1-.1 1.6h-.1a1.17 1.17 0 0 1-.1-1.6zM105.8 172.7v.1zM106.4 171.6l.3-.4h.2l.3 .3-.3 .6-.6 .7h.8"/>
<path d="M107.7 160.9v1.5M107.7 162.8v7.2M107.8 171.3l.3-.1a1.05 1.05 0 0 1-.1 1.6h-.1a1.15 1.15 0 0 1-.1-1.5zM109.3 169.6h2.9M112.9 165.9h1.8M113.8 160.9v1.5M113.8 162.8v10.8M115.4 169.6h2.8M116.3 165.9h14.8M119.8 160.9v1.5M119.8 162.8v7.2M119.8 169.6h12.3"/>
<path d="M120.9 164.3l.3-.4h.2l.3 .3-.2 .6-.7 .7h.8M122 167.6h.7l-.4 .6a.48 .48 0 0 1 .4 .7 .48 .48 0 0 1-.9 0M122.2 165.4v.1zM123.2 169v.2zM123.5 163.9h-.7v.7l.4-.2a.59 .59 0 0 1 .3 .7 .59 .59 0 0 1-.4 .5l-.4-.4M123.9 167.6h.3a1.05 1.05 0 0 1 0 1.6h-.2a1.17 1.17 0 0 1-.1-1.6zM124.1 164l.3-.1a1.05 1.05 0 0 1 0 1.6h-.2a1.17 1.17 0 0 1-.1-1.5zM125.2 167.6h.3a1.05 1.05 0 0 1-.1 1.6h-.1a1.2 1.2 0 0 1-.1-1.6zM125.2 165.5h1.1M125.2 164.6h1.1M125.8 163.9l-.1 1.4M126.2 169.1h1.1"/>
<path d="M126.2 168.3h1.1M126.8 167.6v1.4M127 164l.3-.1a1.08 1.08 0 0 1-.1 1.6h-.1a1.2 1.2 0 0 1-.1-1.5zM128 167.6h.3a1.08 1.08 0 0 1-.1 1.6h-.1a1.15 1.15 0 0 1-.1-1.6zM128 165.4v.1zM128.8 164.2l.3-.3-.1 1.6M129.1 169v.2zM129.7 167.9l.3-.3h.3l.1 .3-.2 .5-.6 .8h.8M130 164l.3-.1a1.07 1.07 0 0 1-.1 1.6h-.1a1.17 1.17 0 0 1-.1-1.5zM131.1 167.6h.3a1.05 1.05 0 0 1-.1 1.6h-.1a1.17 1.17 0 0 1-.1-1.6zM132.6 178.3v1.2M133.5 175h-.9v2"/>
<path d="M134.8 175h1.3M137.4 175h1.3M140 175h1.3M142.6 175h1.3M145.2 175h1.3M147.8 175h1.3M148.1 171.8v8.3M149.4 170.2h.7l-.4 .6a.48 .48 0 0 1 .3 .7 .48 .48 0 0 1-.8 0M149.8 172.2h2.8M150.4 175h1.3M150.5 171.6v.2zM151.3 170.2h.3a1.07 1.07 0 0 1-.1 1.6h-.1a1.17 1.17 0 0 1-.1-1.6z"/>
<path d="M152.5 170.2h.3a1.07 1.07 0 0 1-.1 1.6h-.1a1.17 1.17 0 0 1-.1-1.6zM153 175h1.3M154.2 171.8v19.7M155.4 170.2h.7l-.4 .6h.2a.56 .56 0 0 1 .2 .6 .56 .56 0 0 1-.5 .4l-.4-.3M155.6 175h1.3M155.8 172.2h2.8M156.6 171.6v.2zM157.3 170.2h.3a1.05 1.05 0 0 1 0 1.6h-.2a1.2 1.2 0 0 1-.1-1.6zM158.2 175h1.2M158.6 170.2h.3a1.05 1.05 0 0 1-.1 1.6h-.1a1.2 1.2 0 0 1-.1-1.6zM160.2 179.7v1.6M160.2 171.8v7.5"/>
<path d="M160.7 175h.9v2M161.6 178.3v1.2M164.9 178.3v-.6l.6 .4v-.2a.56 .56 0 0 1 .6-.2 .56 .56 0 0 1 .4 .5l-.3 .3M164.9 175.9v.6l.7 .1a.5 .5 0 0 1 0-.7 .5 .5 0 0 1 .7 .1 .5 .5 0 0 1 0 .6l-.1 .1M164.9 174.7l.7-.1a.74 .74 0 0 1 .9 .5 1.08 1.08 0 0 1-1.6-.1zM166.3 177.2h.2zM166.9 174.2v6.4M132.6 193.6v4.9M132.6 184.1h5.3M132.6 180.8v1.3M132.6 183.4v1.3M132.6 186v1.3"/>
<path d="M132.6 188.6v1.3M132.6 191.2v2h.9M134.2 198.1h18.4M134.8 193.2h1.3M137.4 193.2h1.3M138.9 184.1h.9M140 193.2h1.3M140.8 184.1h4.9M140.9 196.4l.3-.3v1.6M142.2 196.2l.3-.1a1.05 1.05 0 0 1-.1 1.6h-.1a1.2 1.2 0 0 1-.1-1.5zM142.5 199.6l.2-.4 .4 .1 .1 .2-.2 .6-.7 .7h.9M142.6 193.2h1.3"/>
<path d="M143.3 197.6v.1zM143.8 185.4l.3-.3h.4l.1 .3-.2 .5-.7 .8h.9M143.8 196.1h.9l-.7 1.6M145 186.2h.8M145 185.7h.9M145.2 193.2h1.3M145.2 196.2l.4-.1a1.08 1.08 0 0 1-.1 1.6h-.2a1.2 1.2 0 0 1-.1-1.5zM145.4 199.2h.7l-.4 .6a.48 .48 0 0 1 .3 .8 .48 .48 0 0 1-.8-.1M145.5 184.7l-.5 2.5M145.9 184.7l-.6 2.5M146.7 184.1h.9M147.3 199.3l.3-.1a1.08 1.08 0 0 1-.1 1.6h-.1a1.15 1.15 0 0 1-.1-1.5z"/>
<path d="M147.4 181.4a1.01 1.01 0 0 1 1.1-.3 1.01 1.01 0 0 1 .6 1v4a1 1 0 0 1-1 1 1 1 0 0 1-1-1v-4zM147.8 193.2h1.3M148.1 180.5v.8M148.1 181.6v.3M148.1 182.2v1.4M148.1 183.9v.3M148.1 184.5v1.5M148.1 186.3v.3M148.1 186.9v.8M148.5 199.3l.3-.1a1.07 1.07 0 0 1-.1 1.6h-.1a1.17 1.17 0 0 1-.1-1.5zM148.6 184.1h4.9M150.4 193.2h1.3"/>
<path d="M150.6 193.6h.8M151.2 193.6l.3 .7 .7 .3 4.3-.1 .6-.4 .1-.5M151.2 193.5v.1M151.2 194v7.6M151.7 193.6h.3M152.3 193.6h1.4M153 193.2h1.3M154 193.6h.3M154.2 195.6v2.9M154.2 191.9v.3M154.2 192.3v.1M154.2 192.5v.5"/>
<path d="M154.2 193.1v.1M154.2 193.3v.5M154.2 193.9v.1M154.2 194.1v.5M154.2 194.7v.1M154.2 194.9v.3M154.4 184.1h1M154.6 193.6h1.5M155 189.6h.7l-.4 .6a.48 .48 0 0 1 .3 .7 .48 .48 0 0 1-.8 0M155.6 193.2h1.3M156 190.8h.9M156.1 190.3h.9"/>
<path d="M156.4 184.1h5.2M156.4 193.6h.3M156.6 189.3l-.6 2.4M156.6 194.6h4.7M156.6 192.5h4.7M157 193.6h.8M157 189.3l-.6 2.4M157.2 193.6l-.3-.8-.7-.3-4.3 .1-.6 .5-.1 .5M157.2 193.5v.1M157.2 194v7.6M158.2 193.2h1.2M158.2 193.6h12.4"/>
<path d="M159 199.6l.6-.2a.71 .71 0 0 1 .9 .6 1.03 1.03 0 0 1-1.6-.1zM159 198.3l.6-.1a.74 .74 0 0 1 .9 .5 1.03 1.03 0 0 1-1.6 0zM159.5 180.9a1.01 1.01 0 0 1 1.1-.3 1.01 1.01 0 0 1 .6 1v5a1 1 0 0 1-1 1 1 1 0 0 1-1-1v-5zM160.2 181.6v.3M160.2 182.2v1.4M160.2 183.9v.3M160.2 184.5v1.5M160.2 186.3v.3M160.2 186.9v1.6M160.6 187.6h6.7M160.6 180.6h6.7M160.9 189.3v1.6"/>
<path d="M160.9 192.5v2.1M160.9 196.2v9.2M161.6 191.2v2h-.9M161.6 180.8v1.3M161.6 183.4v1.3M161.6 186v1.3M161.6 188.6v1.3M162.1 184.1h8.5M162.1 181.8l.3-.3v1.6M163.1 182.6h.9M163.2 182.2h.9M163.7 181.2l-.6 2.4"/>
<path d="M164 181.2l-.5 2.4M166.9 182.2v3.8M168.2 187l.6-.2a.74 .74 0 0 1 1 .6 1.05 1.05 0 0 1-1.7-.1zM169.2 189.9v.9l-1.1-.7 1.7 .1M169.6 189.5h.2zM169.8 188.7l-1.7-.7v.9M170.2 185.7v6.2M141.9 201.2h9.3M143.7 200.1h1.1M146.5 200.7v.1zM152.8 201.2h2.8M158.9 204.8v-.7l.6 .4a.47 .47 0 0 1 .7-.3 .47 .47 0 0 1 0 .8"/>
<path d="M159.8 202.6v1.1M160.4 200.8h.1zM160.5 201.7l-1.6-.1 .3 .3"/>
<circle cx="51.6" cy="140.2" r="3"/>
<circle cx="51.6" cy="140.2" r="6.6"/>
<circle cx="51.6" cy="140.2" r="2.01"/>
<circle cx="51.6" cy="140.2" r="2.82"/>
<circle cx="51.6" cy="140.2" r="3.1"/>
<circle cx="113.8" cy="157.9" r="1.51"/>
<circle cx="153.8" cy="140.2" r="3"/>
<circle cx="153.8" cy="148.9" r="1.01"/>
</g>
<g fill="#000">
<path d="M51.6 78.9l1.6-.3v.5zM87.4 90.8l.3 1.6h-.6zM46.5 115.9l1.7-.3v.6zM51.6 111.9l1.6-.3v.6zM55 115.6l1.6 .3-1.6 .3zM67.5 109.9l.3 1.6h-.5zM67.3 106.3h.5l-.3 1.6zM70.8 107.9l.3 1.6h-.5zM70.6 103.2h.5l-.3 1.7zM87.1 105.3h.6l-.3 1.6zM33.2 131.2l.3 1.6h-.5zM42.5 125.4l1.6-.3v.6z"/>
<path d="M53.3 139.1l1.2-1.1 .3 .5zM59 125.1l1.7 .3-1.7 .3zM57.6 137.7l1.4-.8 .2 .5zM92.2 125.4l1.6-.3v.6zM92.2 122.1l1.6-.2v.5zM97.7 125.1l1.6 .3-1.6 .3zM119.6 121.9l1.6 .2-1.6 .3zM33 151.7h.5l-.3 1.6zM36.5 151.7h.5l-.2 1.6zM36.8 140.2l.2 1.6h-.5zM43.9 143.1l1.6-.4-1.4 .9zM48.4 142l1.5-.7-1.2 1.1z"/>
<path d="M67.3 158.8h.5l-.3 1.6zM67.5 153.3l.3 1.6h-.5zM48.6 169.6l1.6-.3v.5zM49.1 165.9l1.6-.2v.5zM52.5 165.7l1.6 .2-1.6 .3zM53 169.3l1.6 .3-1.6 .2zM51.6 173.2l1.6-.2v.5zM59.4 173l1.7 .2-1.7 .3zM92.2 173.2l1.6-.2v.5zM107.7 169.6l1.6-.3v.5zM112.2 173l1.6 .2-1.6 .3zM112.2 169.3l1.6 .3-1.6 .2z"/>
<path d="M111.3 165.9l1.6-.2v.5zM114.7 165.7l1.6 .2-1.6 .3zM113.8 169.6l1.6-.3v.5zM118.2 169.3l1.6 .3-1.6 .2zM148.1 172.2l1.7-.3v.5zM152.6 171.9l1.6 .3-1.6 .2zM154.2 172.2l1.6-.3v.5zM158.6 171.9l1.6 .3-1.6 .2zM132.6 198.1l1.6-.2v.5zM152.6 197.9l1.6 .2-1.6 .3zM160.6 190.9h.6l-.3 1.6zM160.9 194.6l.3 1.6h-.6z"/>
<path d="M166.6 186h.5l-.2 1.6zM166.9 180.6l.2 1.6h-.5zM169.9 191.9h.5l-.2 1.7zM170.2 184.1l.2 1.6h-.5zM151.2 201.2l1.6-.2v.5zM155.6 201l1.6 .2-1.6 .3z"/>
</g>
<g fill="none" stroke="#231f20" stroke-width=".2">
<path d="M8.9 33.3h198.1M112.2 223.3h51.9M112.2 239.7h51.9M112.3 223.4v16.2M112.3 239.8v4.9M134.2 223.4v16.2M134.2 239.8v4.9M143.6 236.4l1.8-2.3 1.9 2.3h11M150.3 233h1.3l-.7 3.4zM153.4 225.2h2.5v4.4h-2.5zM153.4 225.8h-15.4a1.68 1.68 0 0 0-1.8 1.6 1.68 1.68 0 0 0 1.8 1.7h15.4M155.9 227.4h2.4"/>
<path d="M158.3 231.9h-7.4v1.1M164.1 223.4v16.2M164.1 239.8v4.9M112.2 244.8h51.9M112.2 249.9h51.9M112.3 244.9v4.9M134.2 244.9v4.9M164.1 244.9v4.9"/>
<circle cx="159" cy="236.4" r=".6"/>
<circle cx="159" cy="227.4" r=".6"/>
<circle cx="159" cy="231.9" r=".6"/>
</g>
<g fill="none" stroke="#040503" stroke-width=".2">
<path d="M53.9 231.5h3.9M56.1 231.5a6.2 6.2 0 0 1-.6-7.6h5.1v15.2h-5.1a6.3 6.3 0 0 1 .6-7.6 4.9 4.9 0 0 1-.6 7.6M58.6 231.5h.8M60.1 231.5h3.8M60.6 227.3h13.6a.8 .8 0 0 1 .7 .8v6.8a.8 .8 0 0 1-.7 .8h-13.6M64.7 231.5h.7M66.1 231.5h3.8M70.7 231.5h.7M72.2 231.5h3.9M72.7 227.3v8.4M79 231.5h4.3M84.1 231.5h.7"/>
<path d="M84.5 225.9v4.3M84.5 231v.7M84.5 232.5v4.3M85.6 231.5h4.4M90.1 224.7h-1.8l-.9 1.6"/>
<circle cx="84.5" cy="231.5" r="4.2"/>
<circle cx="84.5" cy="231.5" r="1.5"/>
</g>
<path d="M87.1 226.1l.6 .3-1.2 1.4z" fill="#040503"/>
<g fill="none" stroke="#040503" stroke-width=".2">
<path d="M72.8 227.4v.1M72.8 228.1h.1M72.8 228.7h.1M72.8 229.3v.1M72.8 229.9v.1M72.8 230.6v.1M72.8 231.2v.1M72.8 231.8v.1M72.8 232.5h.1M72.8 233.1v.1M72.8 233.7v.1M72.8 234.3v.1"/>
<path d="M72.8 235v.1M72.8 235.6v.1M72.9 227.7v.1M72.9 228.4h.1M72.9 229v.1M72.9 229.6v.1M72.9 230.2v.1M72.9 230.9v.1M72.9 231.5v.1M72.9 232.1v.1M72.9 232.7v.1M72.9 233.4v.1"/>
<path d="M72.9 234v.1M72.9 234.7v.1M72.9 235.3v.1M73.1 227.4v.1M73.1 228.1h.1M73.1 228.7h.1M73.1 229.3v.1M73.1 229.9v.1M73.1 230.6v.1M73.1 231.2v.1M73.1 231.8v.1M73.1 232.5h.1"/>
<path d="M73.1 233.1v.1M73.1 233.7v.1M73.1 234.3v.1M73.1 235v.1M73.1 235.6v.1M73.2 227.7v.1M73.2 228.4h.1M73.2 229v.1M73.2 229.6v.1M73.2 230.2v.1M73.2 230.9v.1M73.2 231.5v.1"/>
<path d="M73.2 232.1v.1M73.2 232.7v.1M73.2 233.4v.1M73.2 234v.1M73.2 234.7v.1M73.2 235.3v.1M73.4 227.4v.1M73.4 228.1h.1M73.4 228.7h.1M73.4 229.3v.1M73.4 229.9v.1M73.4 230.6v.1"/>
<path d="M73.4 231.2v.1M73.4 231.8v.1M73.4 232.5h.1M73.4 233.1v.1M73.4 233.7v.1M73.4 234.3v.1M73.4 235v.1M73.4 235.6v.1M73.5 227.7v.1M73.5 228.4h.1M73.5 229v.1M73.5 229.6v.1"/>
<path d="M73.5 230.2v.1M73.5 230.9v.1M73.5 231.5v.1M73.5 232.1v.1M73.5 232.7v.1M73.5 233.4v.1M73.5 234v.1M73.5 234.7v.1M73.5 235.3v.1M73.7 227.4v.1M73.7 228.1h.1M73.7 228.7h.1"/>
<path d="M73.7 229.3v.1M73.7 229.9v.1M73.7 230.6v.1M73.7 231.2v.1M73.7 231.8v.1M73.7 232.5h.1M73.7 233.1v.1M73.7 233.7v.1M73.7 234.3v.1M73.7 235v.1M73.7 235.6v.1M73.9 227.7v.1"/>
<path d="M73.9 228.4h.1M73.9 229v.1M73.9 229.6v.1M73.9 230.2v.1M73.9 230.9v.1M73.9 231.5v.1M73.9 232.1v.1M73.9 232.7v.1M73.9 233.4v.1M73.9 234v.1M73.9 234.7v.1M73.9 235.3v.1"/>
<path d="M74 227.4v.1M74 228.1h.1M74 228.7h.1M74 229.3v.1M74 229.9v.1M74 230.6v.1M74 231.2v.1M74 231.8v.1M74 232.5h.1M74 233.1v.1M74 233.7v.1M74 234.3v.1"/>
<path d="M74 235v.1M74 235.6v.1M74.2 227.7v.1M74.2 228.4h.1M74.2 229v.1M74.2 229.6v.1M74.2 230.2v.1M74.2 230.9v.1M74.2 231.5v.1M74.2 232.1v.1M74.2 232.7v.1M74.2 233.4v.1"/>
<path d="M74.2 234v.1M74.2 234.7v.1M74.2 235.3v.1M74.3 227.4v.1M74.3 228.1h.1M74.3 228.7h.1M74.3 229.3v.1M74.3 229.9v.1M74.3 230.6v.1M74.3 231.2v.1M74.3 231.8v.1M74.3 232.5h.1"/>
<path d="M74.3 233.1v.1M74.3 233.7v.1M74.3 234.3v.1M74.3 235v.1M74.5 227.7v.1M74.5 228.4h.1M74.5 229v.1M74.5 229.6v.1M74.5 230.2v.1M74.5 230.9v.1M74.5 231.5v.1M74.5 232.1v.1"/>
<path d="M74.5 232.7v.1M74.5 233.4v.1M74.5 234v.1M74.5 234.7v.1M74.5 235.3v.1M74.6 228.1h.1M74.6 228.7h.1M74.6 229.3v.1M74.6 229.9v.1M74.6 230.6v.1M74.6 231.2v.1M74.6 231.8v.1"/>
<path d="M74.6 232.5h.1M74.6 233.1v.1M74.6 233.7v.1M74.6 234.3v.1M74.6 235v.1M74.8 227.7v.1M74.8 228.4h.1M74.8 229v.1M74.8 229.6v.1M74.8 230.2v.1M74.8 230.9v.1M74.8 231.5v.1"/>
<path d="M74.8 232.1v.1M74.8 232.7v.1M74.8 233.4v.1M74.8 234v.1M74.8 234.7v.1M84.4 231.5h.2M84.5 231.4v.2M91.8 223.7l-.9 2M93.7 223.7h-1l-.1 .8a.73 .73 0 0 1 1.1 0 .73 .73 0 0 1-.1 1.1 .73 .73 0 0 1-1.1-.3M94.5 225.5v.2l.2-.1M96.6 223.7h-1l-.1 .8a.71 .71 0 0 1 1.1 0 .71 .71 0 0 1-.1 1 .71 .71 0 0 1-1.1-.2"/>
<circle cx="91.3" cy="224.7" r=".66"/>
</g>
<path d="M120.3 40.7h86.7M120.3 45.6h86.7M120.3 50.5h86.7M120.3 55.4h86.7M120.3 60.3h86.7M120.3 65.1h86.7M120.3 70h86.7M120.3 74.9h86.7" fill="none" stroke="#231f20" stroke-width=".2"/>
<path d="M93.3 6.5h17M117.1 6.5h12M135.8 6.5h17.8" fill="none" stroke="#bd238f" stroke-width=".2"/>
<text font-size="4.9" fill="#bd238f" x="9.1" y="31.9">MECHANICAL DRAWING</text>
<g font-size="3.5" fill="#231f20">
<text x="127.5" y="209.9">Recommended PCB Layout</text>
<text x="142" y="214.1">Top View</text>
</g>
<g font-size="3.2" fill="#bd238f">
<text x="8.9" y="14.3">SAME SKY | MODEL: PJ-202AH | DESCRIPTION: DC POWER JACK</text>
<text x="165.2" y="14.3">date 07/24/2025 | page 2 of 3</text>
</g>
<g font-size="3.2" fill="#231f20">
<text x="160.2" y="232.8">3</text>
<text x="160.2" y="228.3">1</text>
<text x="160.2" y="237.3">2</text>
</g>
<g font-size="2.8" fill="#63676b">
<text x="63.5" y="6.1">Additional Resources:</text>
<text x="113.3" y="6.1">|</text>
<text x="132.1" y="6.1">|</text>
</g>
<g font-size="2.8" fill="#bd238f">
<text x="93.3" y="6.1">Product Page</text>
<text x="117.1" y="6.1">3D Model</text>
<text x="135.8" y="6.1">PCB Footprint</text>
</g>
<g font-size="2.8" fill="#231f20">
<text x="8.9" y="40.2">units: mm</text>
<text x="8.9" y="43.6">tolerance:</text>
<text x="8.9" y="47">X ±0.50 mm</text>
<text x="121.7" y="44.2">DESCRIPTION</text>
<text x="150.4" y="44.2">MATERIAL</text>
<text x="179.2" y="44.2">PLATING/COLOR</text>
<text x="8.9" y="50.4">X.X ±0.30 mm</text>
<text x="8.9" y="53.8">X.XX ±0.20 mm</text>
<text x="121.7" y="49.1">center pin</text>
<text x="121.7" y="54">terminal 1</text>
<text x="150.4" y="49.1">copper</text>
<text x="150.4" y="54">brass</text>
<text x="179.2" y="49.1">nickel</text>
<text x="179.2" y="54">silver</text>
<text x="8.9" y="57.1">PCB: ±0.05 mm</text>
<text x="121.7" y="58.8">terminal 2</text>
<text x="150.4" y="58.8">copper alloy</text>
<text x="179.2" y="58.8">silver</text>
<text x="8.9" y="60.5">unless otherwise specif</text>
<text x="37.7" y="60.5">ied</text>
<text x="121.7" y="63.7">terminal 3</text>
<text x="150.4" y="63.7">brass</text>
<text x="179.2" y="63.7">silver</text>
<text x="121.7" y="68.6">housing</text>
<text x="150.4" y="68.6">PBT (UL94V-0)</text>
<text x="179.2" y="68.6">black</text>
<text x="121.7" y="73.5">cover</text>
<text x="150.4" y="73.5">PBT (UL94V-0)</text>
<text x="179.2" y="73.5">black</text>
<text x="115.5" y="232.5">SCHEMATIC</text>
<text x="66.4" y="244.1">MATING PLUG</text>
<text x="119.4" y="243.3">Model</text>
<text x="142.5" y="243.3">PJ-202AH</text>
<text x="56.8" y="247.5">Jack Insertion Depth: 9.0 mm</text>
<text x="116.7" y="248.3">Center Pin</text>
<text x="143.4" y="248.3">Ø2.0 mm</text>
<text x="94.1" y="269">sameskydevices.com</text>
</g>
</svg>
